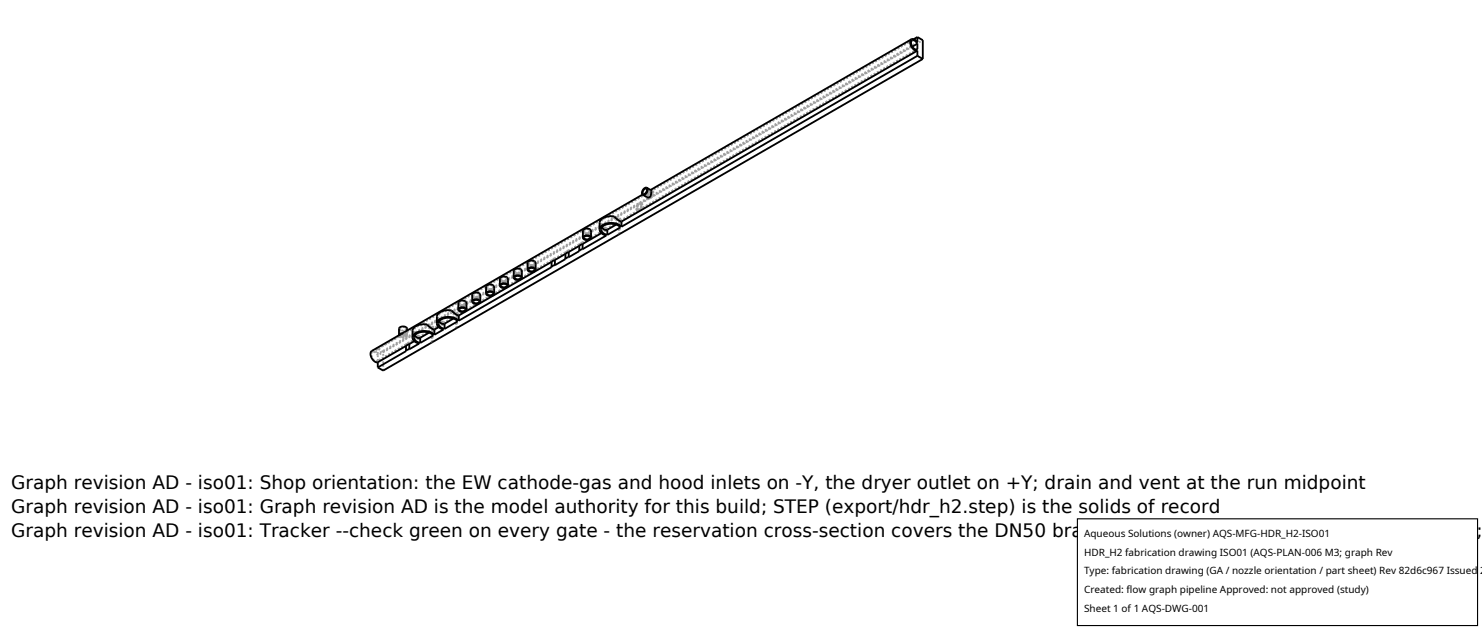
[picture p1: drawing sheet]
<svg xmlns="http://www.w3.org/2000/svg" width="212mm" height="90mm" viewBox="0 0 212 90" stroke-linecap="round" stroke-linejoin="round" font-family="sans-serif">
<g fill="none" stroke="#a0a0a0" stroke-width=".26" stroke-dasharray=".3 .3" stroke-linecap="butt">
<path d="M130.3 5.8l-37.2 21.4M130.3 6.7l-38.7 22.3M131 7.1l-39.4 22.7M131 7l-39.5 22.9M131 6l-77 44.5M71.4 39.8l.1 .2 .3 .1M71.5 39.8l.4 .3M72.3 39.6h-.5l-.3 .2M72.4 39.8l-.1-.2M72.4 39.9v-.1M72.5 39.7l-.1 .1M72.6 39.9l-.6 .3"/>
<path d="M73.4 38.7l.1 .2 .2 .1M73.5 38.7l.4 .2M73.5 39.6v-.9M73.7 39l.2 .2h.3l.3-.1v-.2M73.9 38.9l-.2 .1M73.9 38.9l.3 .2 .2-.3M74 39h.4l.1-.3M74 39l.4-.1 .1-.2M74.3 38.5l-.5-.1-.3 .3M74.4 38.6l-.1-.1M74.4 38.8v-.2M74.4 39.6v-.8"/>
<path d="M74.5 38.6h-.1M74.5 38.7l-.5 .3M75.3 37.5l.1 .2 .3 .1M75.5 37.5l.3 .3M75.5 38.5v-1M75.7 37.8l.2 .3h.3l.2-.1 .1-.3M75.8 37.8h-.1M75.8 37.8l.4 .1 .2-.3M76 37.9h.3l.2-.3M76 37.9l.3-.1 .2-.2M76.2 37.4l-.4-.1-.3 .2M76.3 37.5l-.1-.1"/>
<path d="M76.4 37.6l-.1-.1M76.4 38.5v-.9M76.5 37.4l-.2 .1M76.5 37.6l-.5 .3M78.8 37.2l.5-.3M78.8 37.2l-13.3 7.6M78.8 37.2l-13.3 7.7M79.2 37l-.4 .2M79.3 36.9l-.4 .1-.1 .2M79.3 36.9l-.1 .1M80.8 36l.4-.2M80.8 36.1v-.1"/>
<path d="M80.8 36.1l-1.5 .8M80.8 36v.1M80.8 36l-1.6 1M81.2 35.8l-.4 .2M81.2 35.8l-.3 .1-.1 .1M82.7 34.9l.5-.3M82.7 34.9l-1.5 .9M83.1 34.7l-.4 .2M83.2 34.6l-.3 .1-.2 .2M83.2 34.6l-.1 .1M83.3 33l.1 .2 .2 .1M83.4 33l.3 .2"/>
<path d="M83.4 33.9v-.9M83.6 33.3l.2 .2h.3l.2-.1 .1-.2M83.7 33.2l-.1 .1M83.7 33.2l.4 .2 .2-.3M83.9 33.3h.3l.2-.3M83.9 33.3l.3-.1 .2-.2M84.1 32.8l-.4-.1-.3 .3M84.3 32.9l-.2-.1M84.3 33.1v-.2M84.3 33.9v-.8M84.4 32.8l-.1 .1M84.4 33l-.5 .3"/>
<path d="M85.6 31.8l.1 .3M85.7 32.1l.3 .7 .3 .1h.3M85.8 32.2l.8 .5M85.8 32.2l.3 .5h.4M85.9 31.8v.2M85.9 32.8v-1M85.9 32l-.2 .1M85.9 32l.1 .4M86 32.1l-.2 .1M86 32.1l.3 .3 .4 .2M86 32.1l.2 .5h.5M86.5 32.7h.1"/>
<path d="M86.5 32.7l-3.4 2M86.6 32.7l.1-.1M86.6 32.7l-3.4 1.9M86.6 33.6v-.7M86.6 32.9l-.7 .4M87.6 31h-.6l-.6 .2-.4 .2-.1 .4M87.7 30.9l-.1 .1M87.8 31l.5 .4 .3 .1M87.8 31l.5 .2 .3 .3M88 31l.8 .4M88 31h-.2M88.4 33.5v-1"/>
<path d="M88.4 32.5l.1-.1M88.5 33.4v-1M88.6 31.5l-1.9 1.1M88.6 31.5l.2-.1M88.6 31.7l-.6-.3-.4-.4M88.6 32.5v-.8M88.6 31.7l-.6 .4M88.8 31.4l-.4-.1-.4-.3M91 30l-.1-.4 .3-.5M91 30.1h.1M91 30.1v-.1M91.1 29.9l-.1-.2 .1-.3 .2-.2 .2-.1"/>
<path d="M91.1 29.3l-37.1 21.4M91.1 29.3l-.2 .5 .1 .3M91.1 30.1l-2.3 1.3M91.1 29.3l.1-.2M91.1 29.9l.3-.1 .2-.4M91.2 30h-.2M91.2 30l-.1 .1M91.3 29h.3M91.3 29.9l-.1 .1M91.3 29l-.1 .1M91.5 29.1l.1 .2M91.5 29.9h-.2"/>
<path d="M91.6 29.2h-.3l-.2 .2-.1 .3 .1 .2M91.6 29.2l-.1-.1M91.6 29l.1 .2v.3l-.4 .4M91.6 29.8l-.1 .1M91.6 29.3l-.2 .5-.3 .1M91.6 29l.1 .4-.1 .4M91.6 29.4v-.2M91.9 27.7l.5 .3M92.3 26.9l.6 .4M92.4 28l.4-.1 .1-.5M92.5 28.2l.4 .1M92.5 28.2l.1 .1"/>
<path d="M92.6 28.1l.3-.1 .1-.5M92.6 28.1l.1 .1M92.6 28.3h.3M92.7 27.5l-.4 .4 .1 .2 .1 .1M92.7 27.5l-34.8 20.1M92.7 28.2l.3-.1 .2-.5M92.9 27.4l-.2 .1M92.9 27.4l-.4 .5 .1 .4M92.9 27.3l-.5 .3-.1 .2 .1 .2M92.9 27.4v-.1M92.9 27.1l-1.1 .7M93 27.2l-.5 .2-.2 .2-.1 .3 .2 .3"/>
<path d="M93 27.3l-.5 .4-.1 .2 .2 .2M93 27.3l.1 .1M93 28.2l-.1 .1M93 28.2l.1-.4v-.6M93 27.3l-.1 .1M93 27.3h.2M93 27.5v-.2M93.1 27.2l-.1 .1M93.1 27.2l.1 .1M93.1 27.4l-.2 .1-.2 .2-.1 .2 .1 .3M93.2 27.3l.1 .4-.3 .5M93.2 27.6l-.1-.2"/>
<path d="M53.1 50.1h.4l.5 .4M53.2 50.3l-.2 .3 .2 .5 .4 .4h.3M53.9 51.5h.1M54 50.5v-.7M54 50.7l-.4-.4h-.4M54 51.5v-.8M54 49.8l76.5-44.2M54.7 52.9v-2.7M54.7 50.2l-.7-.4M54.7 50.2l77.1-44.5M57 47.9l.9-.1 .2-.3M57.1 48l-.1 .1"/>
<path d="M57.1 48l-3.9 2.3M57.1 47.8h.1M57.1 46.9l.3-.2 .5 .1M57.1 46.9v.9M57.2 48l-.2 .1M57.2 48l.6-.1 .2-.2M57.3 47.7l.3-.2M57.6 47.5l.3-.1M57.6 47.5l-.5 .3M57.7 47.7l.3 .2M57.7 47.4h.3M57.8 47.6l-.1 .1"/>
<path d="M57.8 47.6l-.6 .4M57.8 47.6h.1M57.8 47.6l.3 .1v.2M57.9 47.6l.2-.1v.2M57.9 47.4l.1 .1M57.9 46.8l.1 .1M58 49.2l.5-.3M58 49.2l-4 2.3M58 47.7l-.1-.1h-.1M58 47.9l-.1 .2-.3 .1-.4-.2M58 47.5l-.2 .3h-.7M58 46.9l-.1 .2-.3 .1-.3-.1-.2-.2"/>
<path d="M58 47.7v.2M58 46.9v.6M58 49.2l-4.1 2.3M58.1 47.7l-.2 .3h-.8M58.1 47.9l-.1 .2-.3 .1h-.4l-.3-.1M58.1 47.5l-.1-.1M58.1 46.9l-.1 .3-.4 .1-.4-.1-.2-.3M58.1 47.7v.2M58.1 47.2v.3M58.4 49l-.4 .2M58.5 48.9l-.4 .1-.1 .2M58.5 48.9l-.1 .1"/>
<path d="M58.9 47.2l.1 .3M59 47.5l.3 .7 .2 .1h.4M59.1 47.6l.8 .5M59.1 47.6l.3 .5h.4M59.1 47.2l.1 .2M59.1 48.2v-1M59.2 47.4l-.2 .1M59.2 47.4l.1 .5M59.2 47.5l-.1 .1M59.2 47.5l.3 .3 .5 .2M59.2 47.5l.3 .5h.5M59.8 48.1h.1"/>
<path d="M59.8 48.1l-1.4 .9M59.9 48.1l.1-.1M59.9 48.1l-1.4 .8M59.9 49.1v-.8M59.9 48.3l-.7 .4M60.8 46.4l-.6 .1-.6 .1-.3 .3-.2 .3M61 46.3l-.2 .1M61.1 46.5l.4 .3 .4 .2M61.1 46.5l.5 .1 .3 .3M61.2 46.4l.8 .4M61.2 46.4l-.1 .1M61.7 48.9v-.9"/>
<path d="M61.7 48l.1-.1M61.8 48.8v-.9M61.9 47v-.1M61.9 47l-1.9 1M61.9 46.9l.1-.1M61.9 46.9l-1.9 1.1M61.9 47.2l-.5-.3-.6-.5M61.9 47.9v-.7M61.9 47.2l-.6 .3M62 46.9l-.3-.1-.5-.4M62 46.9v-.1M62.4 45.2l.1 .3"/>
<path d="M62.5 45.5l.3 .7 .2 .1h.3M62.5 45.6l.8 .5M62.5 45.6l.4 .5h.4M62.6 45.2v.2M62.6 46.2v-1M62.6 45.4l-.1 .1M62.6 45.4l.1 .4M62.7 45.5l-.2 .1M62.7 45.5l.3 .3 .5 .2M62.7 45.5l.3 .5h.5M63.3 46.1l-1.3 .8M63.3 46.1l.2-.1"/>
<path d="M63.3 47.1v-.8M63.3 46.3l-.6 .4M64.3 44.4h-.7l-.5 .2-.3 .3-.2 .3M64.5 44.3l-.2 .1M64.6 44.5l.4 .3 .3 .1M64.6 44.5l.4 .1 .4 .3M64.7 44.4l.8 .4M64.7 44.4l-.1 .1M65.1 46.9v-1M65.1 45.9h.2M65.3 46.8v-.9M65.3 44.9h.1"/>
<path d="M65.3 44.9l-1.8 1.1M65.4 44.9l.1-.1M65.4 44.9l-1.9 1.1M65.4 45.1l-.6-.2-.5-.5M65.4 45.9v-.8M65.4 45.1l-.6 .4M65.5 43.2l.1 .2 .2 .2M65.5 44.9l-.3-.1-.5-.4M65.5 44.8v.1M65.6 43.2l.4 .3M65.6 44.2v-1M65.8 43.6l.2 .2h.3l.2-.1 .1-.3"/>
<path d="M66 43.5l-.2 .1M66 43.5l.3 .1 .2-.3M66.1 43.6h.3l.2-.3M66.1 43.6l.4-.1 .1-.2M66.3 43.1l-.4-.1-.3 .2M66.5 43.2l-.2-.1M66.5 43.3v-.1M66.5 44.2v-.9M66.6 43.1l-.1 .1M66.6 43.3l-.5 .3M67.4 42.1l.1 .2 .3 .1M67.6 42.1l.3 .2"/>
<path d="M67.6 43.1v-1M67.8 42.4l.2 .2 .3 .1 .2-.2 .1-.2M67.9 42.3l-.1 .1M67.9 42.3l.4 .2 .2-.3M68.1 42.4h.3l.2-.3M68.1 42.4l.3-.1 .2-.2M68.3 41.9h-.5l-.2 .2M68.4 42l-.1-.1M68.5 42.2l-.1-.2M68.5 43.1v-.9M68.6 42h-.2M68.6 42.1l-.5 .3"/>
<path d="M69.4 41l.1 .2 .3 .1M69.6 41l.3 .2M69.6 41.9v-.9M69.8 41.3l.2 .2h.3l.2-.1 .1-.3M69.9 41.2l-.1 .1M69.9 41.2l.4 .1 .1-.3M70.1 41.3h.3l.2-.3M70.1 41.3l.3-.1 .2-.2M70.3 40.8l-.5-.1-.2 .3M70.4 40.9l-.1-.1M70.4 41v-.1M70.4 41.9v-.9"/>
<path d="M70.5 40.8l-.1 .1M70.6 41l-.5 .3M71.5 40.8v-1M71.8 40.1l.2 .2 .2 .1 .3-.1 .1-.3M71.9 40.1h-.1M71.9 40.1l.3 .1 .2-.3M72 40.2h.4l.2-.3M72 40.2l.4-.1 .2-.2M72.4 40.8v-.9"/>
</g>
<g fill="none" stroke="#000" stroke-width=".26">
<path d="M130.2 5.6l-.2 .4 .1 .6 .5 .5 .4 .1M130.2 5.6l-37.3 21.5M131 5.3v.7l-.4-.4h-.4M131 6.2l-.5-.4h-.2l-.2 .1v.4l.3 .5 .3 .2h.3M131 6.2l-.7 .5M131 7v.1M131 6.2v.8M131 7.2v.8M131 8l.8 .4M131 5.3l.8 .4v2.7M131 7.2l-42.2 24.4M131 8l-42.2 24.4"/>
<path d="M131 5.3l-.5 .3M131.8 8.4l-77.1 44.5-.7-.4M73.4 39.6v-1l.2-.2 .3-.1 .6 .3v1M73.4 39.6l.1-.2 .4-.1 .5 .1 .1 .2M73.4 39.6l.1 .3 .4 .1 .5-.1 .1-.3M73.6 39.5l.5-.1 .2 .1 .1 .2-.2 .1-.4 .1-.2-.1zM75.3 38.5l.1-1 .1-.2 .4-.1 .6 .2v1.1M75.3 38.5l.2-.2 .4-.1 .4 .1 .2 .2M75.3 38.5l.2 .2 .4 .1 .4-.1 .2-.2M75.5 38.4l.5-.1 .3 .1 .1 .1-.2 .2h-.4l-.3-.1zM78.8 37.4l-13.3 7.6M78.8 38.1l-13.3 7.7"/>
<path d="M78.8 37.4v.7M79.3 37.1l-.5 .3M79.3 37.9l-.4 .1-.1 .1M79.3 37.1v.8M80.8 36.3l-1.5 .8M80.8 36.3v.7M80.8 37l-1.5 .9M81.2 36l-.4 .3M81.2 36.7l-.3 .1-.1 .2M81.2 36v.7M82.7 35.9l-1.5 .8M82.7 35.1v.8"/>
<path d="M82.7 35.1l-1.5 .9M83.2 34.8l-.5 .3M83.2 35.6l-.3 .1-.2 .2M83.2 34.8v.8M83.3 33.9v-1l.2-.2 .3-.1 .6 .2v1.1M83.3 33.9l.1-.2 .4-.1 .4 .1 .2 .2M83.3 33.9l.1 .3 .4 .1 .4-.1 .2-.3M83.5 33.8l.5-.1 .2 .1 .1 .2-.2 .1-.4 .1-.3-.2zM85.6 32.8l.3 .5 .7 .3-3.4 2M85.9 33.3l-2.7 1.5M86 32.4l.3 .4h.4M86 32.4l.6-.3 .8-.1 .7 .1 .5 .4-1.9 1-.4-.1-.4-.3v-.4z"/>
<path d="M86.7 32.8v.7M88 32.1l-1.3 .7M88.8 31.6l-.6-.2-.5-.5h-.6l-.7 .1-.4 .2-.3 .4-.1 1.2M88.8 32.4l-.8-.5h-1.1l-.9 .3-.3 .3-.1 .3M88.8 31.6v.8M91.8 27.8l-34.2 19.8M92 27l.3-.1 .1 .3-.2 .4-.3 .1-.1-.3zM92.4 26.8l.6 .4-.1 .8-.2 .2h-.2l-.7-.4M92.4 26.8l.1 .3-.1 .4-.3 .3h-.3M92.4 26.8h-.3l-.3 .4-.1 .3 .1 .3M54 51.7v.8M57 47.9l-4 2.3-.1 .4 .2 .6 .4 .4 .5 .1"/>
<path d="M57 47.9h.1M57.6 47.6l-.6 .3M57.6 47.6l-.4 .1-.2 .2M58 50.1l-4 2.4M58 49.4l-4 2.3M58 49.4v.7M58.1 47.2v-.3l-.2-.2-.4-.1-.3 .1-.2 .2v1M58.5 49.1l-.5 .3M58.5 49.9l-.4 .1-.1 .1M58.5 49.1v.8M58.9 48.2l.3 .5 .7 .4-1.4 .8M59.2 48.7l-.7 .4"/>
<path d="M59.3 47.9l.3 .3h.4M59.3 47.8l.6-.3 .7-.1 .8 .1 .5 .4-1.9 1.1-.5-.2-.3-.3-.1-.4zM60 48.2v.8M61.3 47.5l-1.3 .7M62 47.1l-.5-.3-.5-.5h-.7l-.6 .1-.5 .3-.2 .3-.1 1.2M62 47.8l-.7-.4-1.1-.1-.9 .3-.3 .3-.1 .3M62 47.1v.7M62.4 46.2l.3 .5 .6 .4-1.3 .7M62.7 46.7l-.7 .4M62.7 45.8l.4 .4h.4M62.8 45.8l.5-.3 .8-.1 .7 .1 .6 .4-1.9 1.1-.5-.2-.3-.3-.1-.3zM63.5 46.2v.8"/>
<path d="M64.8 45.5l-1.3 .7M65.5 44.2v-1l.2-.2 .3-.1 .6 .2v1.1M65.5 44.2l.1-.2 .4-.1 .4 .1 .2 .2M65.5 44.2l.1 .2 .4 .1 .4-.1 .2-.2M65.5 45l-.5-.2-.5-.5h-.7l-.6 .1-.5 .3-.2 .3-.1 1.2M65.5 45.8l-.7-.4-1.1-.1-1 .3-.2 .3-.1 .3M65.5 45v.8M65.7 44.1l.5-.1 .2 .1 .1 .1-.2 .2h-.4l-.3-.1zM67.4 43.1l.1-1.1 .1-.1 .4-.1 .6 .2v1.1M67.4 43.1l.2-.3 .4-.1 .4 .1 .2 .3M67.4 43.1l.2 .2 .4 .1 .4-.1 .2-.2M67.7 42.9l.5-.1 .2 .1 .1 .2-.2 .2h-.4l-.3-.2z"/>
<path d="M69.4 41.9v-1l.2-.2 .4-.1 .3 .1 .2 .1 .1 1.1M69.4 41.9l.2-.2 .4-.1 .4 .1 .2 .2M69.4 41.9l.2 .2 .4 .2 .4-.1 .2-.3M69.6 41.8l.5-.1 .3 .1v.1l-.2 .2-.3 .1-.3-.2zM71.4 40.8v-1.1l.2-.1 .4-.1 .5 .2 .1 1.1M71.4 40.8l.2-.2 .4-.2 .4 .1 .2 .3M71.4 40.8l.2 .2 .4 .1 .4-.1 .2-.2M71.6 40.7l.5-.2 .2 .1 .1 .2-.2 .2h-.3l-.3-.1z"/>
</g>
<path d="M153.9 74.1h57.1v15.2h-57.1z" fill="#fff" stroke="#000" stroke-width=".16"/>
<g font-size="2.6">
<text x="1.6" y="69.8">Graph revision AD - iso01: Shop orientation: the EW cathode-gas and hood inlets on -Y, the dryer outlet on +Y; drain and vent at the run midpoint</text>
<text x="1.6" y="73.3">Graph revision AD - iso01: Graph revision AD is the model authority for this build; STEP (export/hdr_h2.step) is the solids of record</text>
<text x="1.6" y="76.7">Graph revision AD - iso01: Tracker --check green on every gate - the reservation cross-section covers the DN50 branch hardware (headers.py, AQS-DUTY-075;</text>
</g>
<g font-size="1.4">
<text x="154.8" y="76.6">Aqueous Solutions (owner) AQS-MFG-HDR_H2-ISO01</text>
<text x="154.8" y="79.3">HDR_H2 fabrication drawing ISO01 (AQS-PLAN-006 M3; graph Rev</text>
<text x="154.8" y="82">Type: fabrication drawing (GA / nozzle orientation / part sheet) Rev 82d6c967 Issued 2</text>
<text x="154.8" y="84.7">Created: flow graph pipeline Approved: not approved (study)</text>
<text x="154.8" y="87.4">Sheet 1 of 1 AQS-DWG-001</text>
</g>
</svg>
